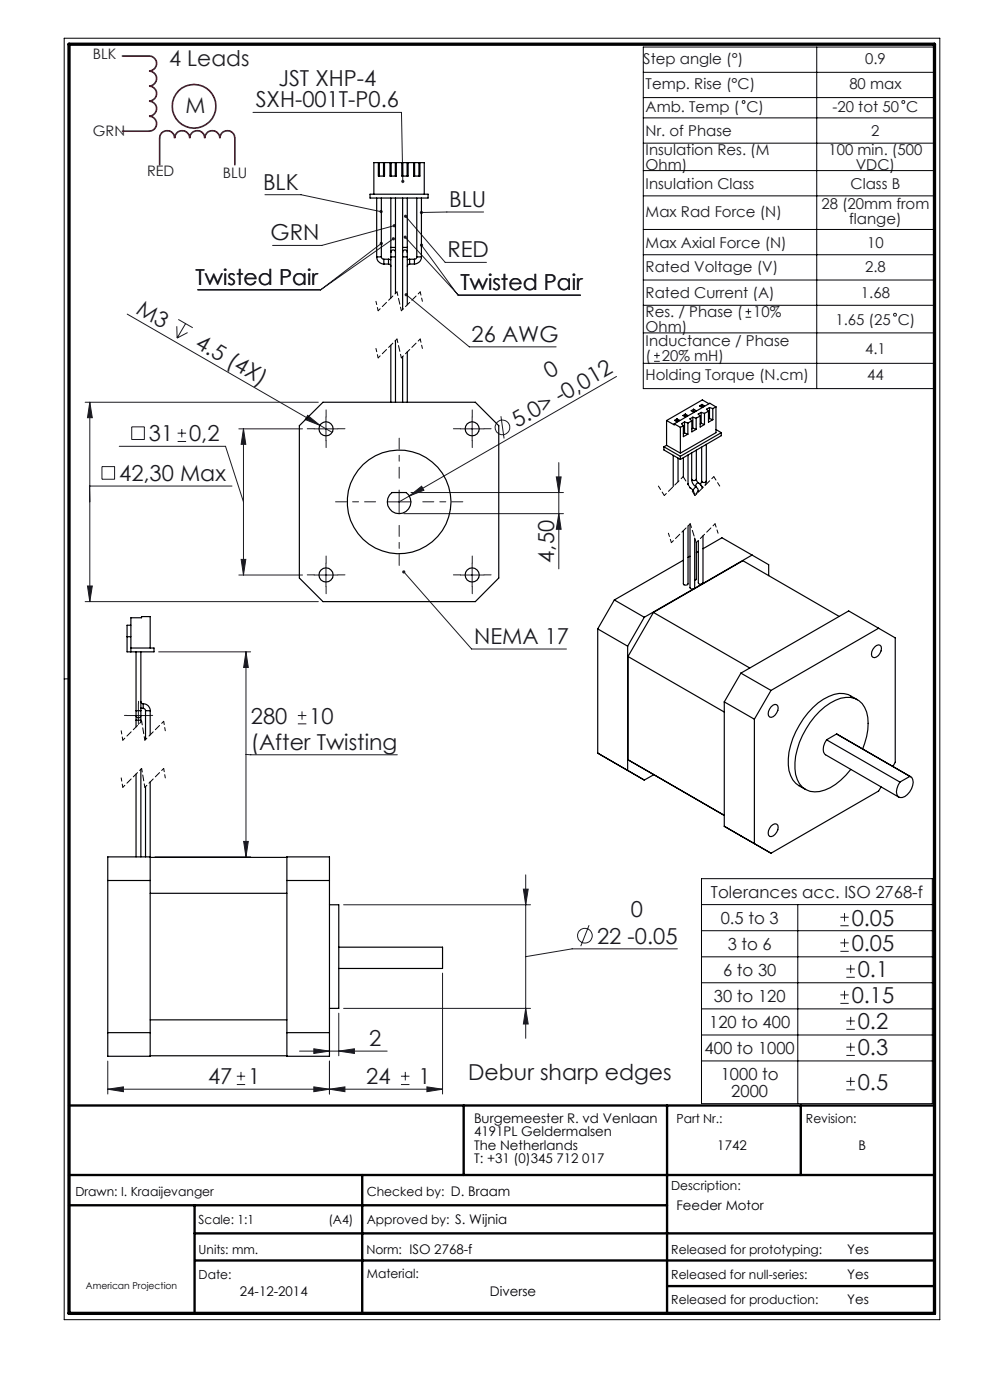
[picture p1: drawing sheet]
<svg xmlns="http://www.w3.org/2000/svg" width="210mm" height="297mm" viewBox="0 0 210 297" stroke-linecap="round" stroke-linejoin="round" font-family="sans-serif">
<g fill="none" stroke="#000" stroke-width=".21">
<path d="M13.6 8.1h185.8v271.9h-185.8zM136.5 10h61.6v72.4h-61.6zM136.5 15.3h61.6M173.2 10v72.4M136.5 20.7h61.6M136.5 25h61.6M136.5 30.4h61.6M136.5 36.2h61.6M136.5 41.6h61.6M136.5 48.7h61.6M136.5 54h61.6M136.5 59.4h61.6"/>
<path d="M136.5 64.8h61.6M136.5 70.6h61.6M136.5 77.1h61.6M14.6 144h-1M148.8 186.4h49v47.7h-49zM148.8 191.9h49M148.8 197.4h49M169.2 191.9v42.2M148.8 203h49M148.8 208.5h49M148.8 214h49M148.8 219.6h49"/>
<path d="M148.8 225.1h49"/>
</g>
<path d="M14.6 234.5h183.6M98.4 234.5v14.8M141.5 234.5v44.1M169.9 234.5v14.8M14.6 249.3h183.6M14.6 255.7h126.9M41.3 255.7v22.9M76.8 249.3v29.3M41.3 261.7h156.9M41.4 267.4h156.8M141.5 272.8h56.7" fill="none" stroke="#000" stroke-width=".5"/>
<path d="M14.6 9.4h183.6v269.2h-183.6z" fill="none" stroke="#000" stroke-width=".7"/>
<g fill="none" stroke="#191924" stroke-width=".21">
<path d="M53.7 23.8h31.5l.2 14.7M56.2 41.3h7.7l16.9 3.6M80.9 51.6l-12.9 9.9M83.4 50.7l-15.4 10.8M83.6 47.9l-15.3 4.2h-10.5M85.9 50.3l11.3 12.2h25.9M86 45.9l8.4 9.8h8.8M89.4 52l7.8 10.7h25.9M102.6 45l-13.2 .1M27 66.6l43.4 25.1M37.5 69.2l.1 2.5M37.8 67.8l3.1 1.7"/>
<path d="M39.4 68.6l-1.8 3.1M39.8 70.6l-2.2 1.1M41.9 61.5h26.1M86.1 62.5l13.5 11.1h18.4M130.8 79.9l-44 25.3M138.7 76.7h1.2M138.7 75.4h1.2M139.3 74.8v1.2M158.2 67.3h1.1M158.2 66.1h1.1M158.7 65.5v1.2M18.1 85.3h49.4"/>
<path d="M19.1 85.3l.5 3.3h-1zM19.1 85.3v42.3M21.6 99h2.7v2.7h-2.7zM25.3 94.7h22.5l3.8 11.8M27.9 90.6h2.7v2.6h-2.7zM37.7 93.7h1.8M37.7 91.9h1.8M38.6 91v1.8M50.7 91h13.5M51.6 91l.5 3.3h-.9zM51.6 91v31M65.3 88.1l2.6 2.1-3.2-1.2z"/>
<path d="M66.6 91h5M69.1 88.5v5M97.6 91h5.1M100.2 88.5v5M106.3 88.3l.6 4.7M118.5 98.1v22.6M49.2 103.1h-30.2l.1 3.4M51.2 118.7h.9l-.5 3.3zM69.1 119.5v5M82.2 106.5h5M84.7 104v5M85.7 109h33.8"/>
<path d="M86.8 105.2l2.6-2.1 .5 .9zM86.8 105.2l-2.1 1.3M87.2 104.5h32.3M100.2 119.5v5M118 101.2h1l-.5 3.3zM118.5 109l.5 3.3h-1zM18.1 127.6h49.4M18.6 124.3h1l-.5 3.3zM33.7 138.3h19.5M50.7 122h13.5M52.2 138.3l.5 3.3h-1zM52.2 138.3v43.5"/>
<path d="M66.6 122h5M85.7 121.3l14.3 16.4h20.2M97.6 122h5.1M26.9 151.8h5M29.4 149.3v4.4M63.2 153.6h1.8M63.2 151.8h1.8M64.1 150.9v1.8M51.7 178.5h1l-.5 3.3zM52.2 160.1h32.1M32.9 181.8h20.3M72.9 191.9h39.6"/>
<path d="M111 188.6h1l-.5 3.3zM111.5 185.6v34.7M125 196.3l-1.8 4.4M178.3 196.4h1.7M178.3 194.6h1.7M179.1 193.7v1.8M179.1 199.1v1.8M71.9 214.9v9.1M72.9 213.9h39.6M93.9 206.4v25.7M111.5 213.9l.5 3.3h-1zM143.7 201.3h-22.3l-9.9 1.6"/>
<path d="M178.3 201.8h1.7M178.3 200h1.7M178.3 212.9h1.7M178.3 211.1h1.7M179.1 210.2v1.8M179.5 207.3h1.8M179.5 205.6h1.8M179.5 218.4h1.8M179.5 216.6h1.8M180.4 204.7v1.7M180.4 215.7v1.8M22.9 231.1l3.3-.5v1z"/>
<path d="M22.9 225.1v7M50.2 230.1h1.8M50.2 228.3h1.8M51.1 227.4v1.8M63.5 223h18.6M66.6 230.6l3.3 .5-3.3 .5zM66.6 222.5l3.3 .5-3.3 .5zM69.9 231.1l3.3-.5v1zM69.9 225.1v7M71.9 223l3.3-.5v1zM85.1 230.1h1.8M85.1 228.3h1.8"/>
<path d="M86 227.4v1.8M90.6 230.6l3.3 .5-3.3 .5zM93.9 231.1h-71M179.5 223.9h1.8M179.5 222.1h1.8M179.5 231.2h1.8M179.5 229.4h1.8M180.4 221.2v1.8M180.4 228.5v1.8"/>
<circle cx="157.7" cy="21.6" r=".31"/>
<circle cx="191.6" cy="21.6" r=".31"/>
<circle cx="189.8" cy="66.8" r=".31"/>
<circle cx="106.6" cy="90.7" r="1.55"/>
<circle cx="124.1" cy="198.5" r="1.55"/>
</g>
<g fill="none" stroke="#640720" stroke-width=".35">
<path d="M26 11.9h5.6a1.59 1.59 0 0 1 1.6 1.6 1.59 1.59 0 0 1-1.6 1.6 1.61 1.61 0 0 1 1.6 1.6 1.61 1.61 0 0 1-1.6 1.6 1.59 1.59 0 0 1 1.6 1.6 1.59 1.59 0 0 1-1.6 1.5 1.61 1.61 0 0 1 1.6 1.7 1.61 1.61 0 0 1-1.6 1.6 1.59 1.59 0 0 1 1.6 1.5 1.59 1.59 0 0 1-1.6 1.6h-5.6M33.9 35v-5.7a1.59 1.59 0 0 1 1.6-1.6 1.59 1.59 0 0 1 1.5 1.6 1.61 1.61 0 0 1 1.6-1.6 1.61 1.61 0 0 1 1.7 1.6 1.59 1.59 0 0 1 1.5-1.6 1.59 1.59 0 0 1 1.6 1.6 1.61 1.61 0 0 1 1.6-1.6 1.61 1.61 0 0 1 1.6 1.6 1.59 1.59 0 0 1 1.6-1.6 1.59 1.59 0 0 1 1.6 1.6v5.7"/>
<circle cx="41.2" cy="22.5" r="4.6"/>
</g>
<path d="M80.2 75.9l-.5-2M80.2 65.9l-.5-2M89.6 73.9l-.5-2M89.6 63.9l-.5-2M26 157l-.3-2M35.1 155l-.4-2M26 167l-.3-2M35.1 165l-.4-2" fill="none" stroke="#000" stroke-width=".21" stroke-dasharray="1.3 .6" stroke-dashoffset=".6"/>
<path d="M84.2 71.9l-4 4M84.2 61.9l-4 4M89.1 71.9l-4 4M89.1 61.9l-4 4M144.9 101.1l-4 4M146.4 111.1l-4 4M151.4 101.1l-4 4M151.7 111.1l-4 4M30 153l-4 4M34.7 153l-4 4M30 163l-4 4M34.7 163l-4 4" fill="none" stroke="#000" stroke-width=".21" stroke-dasharray="1.3 .6" stroke-dashoffset=".7"/>
<path d="M85.1 75.9l-.9-4M85.1 65.9l-.9-4M142.4 115.1l-.6-2M152.3 113.1l-.6-2M30.7 157l-.7-4M30.7 167l-.7-4" fill="none" stroke="#000" stroke-width=".21" stroke-dasharray="1.3 .6" stroke-dashoffset=".5"/>
<path d="M140.9 105.1l-1.2-2M147.7 115.1l-1.3-4M152.7 103.1l-1.3-2" fill="none" stroke="#000" stroke-width=".21" stroke-dasharray="1.3 .6" stroke-dashoffset=".4"/>
<path d="M147.4 105.1l-2.5-4" fill="none" stroke="#000" stroke-width=".21" stroke-dasharray="1.3 .6" stroke-dashoffset=".2"/>
<g fill="none" stroke="#191924" stroke-width=".21" stroke-dasharray="15.2 1.3 1.3 1.3">
<path d="M66.7 91h-1.5M69.2 88.5v-1.5M69.2 93.5v1.5M71.7 91h1.5M97.7 91h-1.5M100.2 88.5v-1.5M100.2 93.5v1.5M102.7 91h1.5M69.2 119.5v-1.5M100.2 119.5v-1.5M66.7 122h-1.5M69.2 124.5v1.5"/>
<path d="M71.7 122h1.5M97.7 122h-1.5M100.2 124.5v1.5M102.7 122h1.5M26.9 151.8h-.5M29.4 149.3v-.5M31.9 151.8h.5"/>
</g>
<path d="M79.7 106.5h-8.5M84.7 101.5v-8.5M84.7 111.5v8.5M89.7 106.5h8.5" fill="none" stroke="#191924" stroke-width=".21" stroke-dasharray="15.2 1.3 1.3 1.3" stroke-dashoffset="12.9"/>
<path d="M147.6 104.7l-.4 .2" fill="none" stroke="#808080" stroke-width=".25"/>
<g fill="#191924">
<path d="M65.3 88.1l2.6 2.1-3.2-1.2z"/>
<path d="M86.8 105.2l2.6-2.1 .5 .9z"/>
<path d="M85.2 38.2a.36 .36 0 0 0-.1 .4 .36 .36 0 0 0 .3 .2v-.3v.3h.2a.34 .34 0 0 0 .1-.5 .34 .34 0 0 0-.5-.1zM80.6 44.6a.34 .34 0 0 0 .1 .6 .34 .34 0 0 0 .5-.2l-.4-.1 .4 .1v-.2a.35 .35 0 0 0-.6-.2zM83.4 47.6a.33 .33 0 0 0 .1 .6 .33 .33 0 0 0 .5-.4l-.4 .1 .4-.1a.32 .32 0 0 0-.6-.2zM85.8 45.6a.35 .35 0 0 0 0 .6 .35 .35 0 0 0 .5-.3 .35 .35 0 0 0-.4-.3l.1 .3zM89.2 44.8l-.2 .3h.4h-.4a.35 .35 0 0 0 .4 .3 .35 .35 0 0 0 .3-.4 .35 .35 0 0 0-.5-.2zM85.7 50.1a.34 .34 0 0 0 0 .5 .34 .34 0 0 0 .6-.2 .34 .34 0 0 0-.5-.4l.1 .3zM89.1 51.8a.35 .35 0 0 0 .2 .5 .35 .35 0 0 0 .5-.3 .35 .35 0 0 0-.5-.3l.1 .3zM80.7 51.4a.34 .34 0 0 0-.1 .4 .34 .34 0 0 0 .5 .1 .34 .34 0 0 0 0-.5l-.2 .2 .2-.2zM83.2 50.4a.35 .35 0 0 0 0 .5 .35 .35 0 0 0 .4 0 .35 .35 0 0 0 .1-.4l-.3 .2 .3-.2-.1-.2zM85.9 62.3a.35 .35 0 0 0 .2 .5 .35 .35 0 0 0 .4-.3 .35 .35 0 0 0-.5-.3l-.1 .1 .2 .2zM85.4 121.1a.34 .34 0 0 0 .2 .6 .34 .34 0 0 0 .4-.4 .34 .34 0 0 0-.6-.2l.3 .2z"/>
<path d="M90.6 230.6l3.3 .5-3.3 .5zM69.9 231.1l3.3-.5v1z"/>
<path d="M22.9 231.1l3.3-.5v1zM66.6 230.6l3.3 .5-3.3 .5zM111 188.6h1l-.5 3.3zM111.5 213.9l.5 3.3h-1zM51.7 178.5h1l-.5 3.3zM52.2 138.3l.5 3.3h-1zM66.6 222.5l3.3 .5-3.3 .5zM71.9 223l3.3-.5v1zM51.6 91l.5 3.3h-.9zM51.2 118.7h.9l-.5 3.3zM19.1 85.3l.5 3.3h-1zM18.6 124.3h1l-.5 3.3z"/>
<path d="M118.5 109l.5 3.3h-1zM118 101.2h1l-.5 3.3z"/>
</g>
<g fill="none" stroke="#000" stroke-width=".25">
<path d="M80.3 34.5v2.9h1.3v-2.9M80.5 34.5v2.9M81.4 34.5v2.9M82.7 34.5v2.9h1.4v-2.9M83 34.5v2.9M83.9 34.5v2.9M85.2 34.5v2.9h1.4v-2.9M85.4 34.5v2.9M86.4 34.5v2.9M87.7 34.5v2.9h1.4v-2.9M87.9 34.5v2.9M88.9 34.5v2.9"/>
<path d="M78.5 41.2h12.3v.8h-12.3zM79.3 41.2v-6.7h10.7v6.7M79.9 54.5a1.57 1.57 0 0 0 1.5 1.5M79.9 54.5h1M79.9 42v12.5M80.9 54.5l.2 .4 .3 .1M80.9 42v12.5M81.4 55v1M81.4 55h1M81.4 56h1M82.4 56l.4 .2 .1 .3M82.4 55l.5 .1"/>
<path d="M82.4 55v1M82.9 53.5v1M82.9 52.5v1M82.9 53.5a.49 .49 0 0 1 .5-.5 .49 .49 0 0 1 .5 .5M82.9 54.5h1M82.9 52.5h1M82.9 42v10.5M82.9 54.5v8.7M83.9 53.5v1M83.9 52.5v1M83.9 42v10.5M83.9 54.5v7.7"/>
<path d="M85.4 53.5v1M85.4 52.5v1M85.4 53.5a.49 .49 0 0 1 .5-.5 .49 .49 0 0 1 .5 .5M85.4 54.5h1M85.4 52.5h1M85.4 42v10.5M85.4 54.5v11.1M86.4 53.5v1M86.4 52.5v1M86.4 42v10.5M86.4 54.5v10.2M86.9 56l-.4 .2-.1 .3"/>
<path d="M86.9 55l-.5 .1M86.9 55v1M86.9 55h1M86.9 56h1M87.9 55v1M88.4 54.5l-.1 .4-.4 .1M88.4 54.5h1M88.4 42v12.5M89.4 54.5a1.51 1.51 0 0 1-1.5 1.5M89.4 42v12.5M82.9 73.2v12.1M83.9 72.2v13.1"/>
<path d="M85.4 75.7v9.6M86.4 74.6v10.7M63.5 90.3l5-5h32.3l5 5v32.3l-5 5h-32.3l-5-5zM140.8 94.8v.7l3.5 2M140.8 94.8l3.5 2M141.4 94.5l2.9 1.6M141.4 89.2v5.3M141.4 89.2l1.6 .9v-.2M141.4 94.5l-.6 .3M142.8 96.6v6.6M143 89.9l1.3 .8M143.1 89.2l.5-.3 .5 .3-.5 .3z"/>
<path d="M143.6 89.3l-.2 .1M143.6 89.3l.2 .1M143.6 88.9v.4M143.8 97.2v5M144.3 90.7v5.4M144.3 96.8v.7M144.9 88.2l.5-.4 .5 .4-.5 .2zM145 90.3v2.3l.9-.5M145 97.1v4.1M145 90.3l-.7 .4M145.2 89.5l.7 .2M145.2 89.5l-.6 .4 .4 .4"/>
<path d="M145.2 89.5v2.4M145.2 91.9l-.2 .1M145.2 91.9l.7 .2M145.4 88.3h-.2M145.4 88.3h.2M145.4 87.8v.5M145.9 89.7v2.4M145.9 96.5v6.2M146.6 87.1l.5-.3 .6 .3-.6 .3zM146.7 96.1v5.6M146.8 89.3v2.3l.9-.5M146.8 89.3l-.9 .4"/>
<path d="M147 88.5l-.7 .4 .5 .4M147 88.5l.7 .2M147 88.5v2.3M147 90.8l-.2 .2M147 90.8l.7 .3M147.1 87.2l-.1 .1M147.1 87.2l.2 .1M147.1 86.8v.4M147.7 88.7v2.4M147.7 95.5v6.2M148.4 86.1l.5-.3 .5 .3-.5 .3zM148.5 88.3l-.8 .4"/>
<path d="M148.5 88.3v2.3l.9-.5M148.7 87.5l.7 .2M148.7 87.5l-.6 .3 .4 .5M148.7 87.5v2.3M148.7 89.8l-.2 .2M148.7 89.8l.7 .3M148.8 94.9v7.2M148.9 86.2l-.2 .1M148.9 86.2l.2 .1M148.9 85.8v.4M149.4 87.7v2.4M149.8 94.3v7.8"/>
<path d="M150.3 87.2l-.9 .5M150.3 87.2v2.4l.9-.6M150.4 85.7l-1.4-.9-7.6 4.4M150.5 86.5l.7 .2M150.5 86.5l-.6 .3 .4 .4M150.5 86.5v2.3M150.5 88.8l-.2 .1M150.5 88.8l.7 .2M151.2 86.7v2.3M151.9 86.3l-1.3-.8-7.6 4.4M151.9 86.3l-.7 .4M151.9 86.3v5.5l-7.6 4.3"/>
<path d="M151.9 91.1l1.1 .7M153 91.8l-8.7 5M153 91.8v.6l-8.7 5.1M82.6 105l.5-.5h3a2.5 2.5 0 0 1 .5 3.5 2.5 2.5 0 0 1-3.4 .5 2.5 2.5 0 0 1-.6-3.5zM145 118.8l-14.7 8.5M145.9 102.7l.1 .1M145.9 111.6v12.3a.57 .57 0 0 1-.9 0v-11.3M145.9 102.7v.1M146.3 103.4l.1 .1M146.4 111.2v13.5l.2 .3 .6-.1M146.4 103.5h.1M146.4 118l-.5 .2"/>
<path d="M146.4 103.5a2.01 2.01 0 0 1 1 1.6M146.7 101.7a1.9 1.9 0 0 0 1 1.6M146.7 101.7a.57 .57 0 0 0 1 0M147.4 114.2v10.5l-.2 .2M147.7 103.3l.3 .3 .1 .5M147.7 103.3l-.7 .7M147.7 101.7l.1 .4 .4 .3M147.7 115.1v7.7l-.3 .3M148.1 104.2l-.4 .6M148.1 104.1l.1 .2M148.1 104.1v.3M148.1 117l-.4 .2"/>
<path d="M148.2 102.4l.4 .4 .4 .7M148.2 102.4a.58 .58 0 0 0-.5 .9M148.6 102.9l.4 .5M148.8 102.1l-.3 .6M148.8 102.1a.54 .54 0 0 0 .5 .3 .54 .54 0 0 0 .5-.3M149.1 113.7v9.9a.57 .57 0 0 1-1 0v-8.9M149.1 116.4l4-2.3 6.4 3.7M149.8 102.1l-.3 .9M159.5 117.8l-12.3 7.1M159.5 117.8l3.6 2v2.3M27 135.1h.8M27.8 132.6h-.8v5.7h5.7v-.8h-4.9"/>
<path d="M28.9 138.3v12.5M29.9 138.3v12.5M31.9 137.5v-6.7h-1.9v.3h-2.2v7.2M126.8 133.4v26.4l9.9 5.7 2-1.1M126.8 133.4l6.3 3.7M130.3 127.3l-3.5 6.1M130.3 127.3l6.4 3.6M133.1 137.1v26.3M133.2 139.3l20.4 11.8M133.2 139.3v21.9M136.7 130.9l-3.6 6.2M138.6 129.9l-5.4 9.4"/>
<path d="M138.6 129.9l20.4 11.8M138.6 129.9l19-10.9 20.4 11.8M147.2 124.9l-10.5 6M185.5 137.3l.4-.4h.8a1.49 1.49 0 0 1-.4 2.2l-.8 .4-.3-.1a1.46 1.46 0 0 1 .3-2.1zM186.4 133.3l-22.9 13.2M28.9 150.8v1M28.9 151.8v1M28.9 151.8a.51 .51 0 0 0 .5 .5 .51 .51 0 0 0 .5-.5M28.9 150.8h1M28.9 152.8h1M28.9 152.8v1.4M29.9 150.8v1"/>
<path d="M29.9 151.8v1M29.9 148.8l.1 .3 .4 .2M29.9 150.2l.5 .1M29.9 152.8v.4M30.4 150.3l.3 .1 .2 .4M30.4 149.3a1.45 1.45 0 0 1 1.5 1.5M30.4 149.3v1M30.9 150.8h1M30.9 150.8v6.1M31.9 150.8v5.1M153.6 148.9l6.4 3.7M153.6 148.9v26.4"/>
<path d="M157.2 142.8l22.8-13.2 9.9 5.7v26.4l-.5 .9M157.2 142.8l6.3 3.7M157.2 142.8l-3.6 6.1M160 152.6v26.4M163.5 146.5l-3.5 6.1M163.6 149.9l.4-.3 .7-.1a1.78 1.78 0 0 1-1.1 2.7l-.3-.1a1.49 1.49 0 0 1 .3-2.2zM175.3 156.9a2.35 2.35 0 0 0-.2 3.2l15.6 9M175.3 156.9l15.6 9M177.4 155.7l15.8 9.1M177.4 155.7l.2 .1M177.4 155.7l-2.1 1.2M181.9 148.4a5.3 5.3 0 0 0-6.1-.7 16.4 16.4 0 0 0-8.1 10.4 9.2 9.2 0 0 0 .5 7.3l.6 .8 2.1 1.3"/>
<path d="M183 158.9a11.3 11.3 0 0 0 .4-8.8 4.1 4.1 0 0 0-5.1-2 14.7 14.7 0 0 0-8.1 7.9 12.4 12.4 0 0 0-1.1 9.4 4.2 4.2 0 0 0 5.9 2.2 13.6 13.6 0 0 0 5.5-4.4M28.9 164.2v17.6M29.9 163.2v18.6M30.9 166.9v14.9M31.9 165.9v58.2h-9v-42.3h9M133.2 161.2l20.4 11.8M133.2 161.2l5.4 3.1M153.6 175.3l9.9 5.7M153.6 175.3l6.4 3.7M160 179l3.5 2M163.6 175.2l.8-.4h.3a1.46 1.46 0 0 1-.3 2.2l-.4 .3-.7 .1a1.54 1.54 0 0 1 .3-2.2zM186.9 166.9l-.5 .9-22.9 13.2"/>
<path d="M190.9 165.9l2.1-1.2a1.45 1.45 0 0 1 .6 1.9 3 3 0 0 1-2.7 2.6 1.4 1.4 0 0 1-.6-1.9zM22.9 186.8h9M31.9 189.5h29M31.9 181.9h29M60.9 186.8h9M60.9 181.8h9v42.3h-9zM69.9 191.9h2v22h-2M22.9 219.1h9M31.9 216.4h29M60.9 219.1h9M71.9 200.9h22v4.6h-22M31.9 224h29"/>
<circle cx="69.2" cy="91" r="1.51"/>
<circle cx="100.2" cy="91" r="1.5"/>
<circle cx="84.6" cy="106.5" r="11"/>
<circle cx="69.2" cy="122" r="1.51"/>
<circle cx="100.2" cy="122" r="1.5"/>
</g>
<g font-size="4.7" fill="#191924">
<text x="54.2" y="22.8">SXH-001T-P0.6</text>
<text x="59.1" y="18.3">JST XHP-4</text>
<text x="55.8" y="40.2">BLK</text>
<text x="95.3" y="43.9">BLU</text>
<text x="57.4" y="51">GRN</text>
<text x="94.9" y="54.6">RED</text>
<text x="41.5" y="60.4">Twisted Pair</text>
<text x="97.7" y="61.5">Twisted Pair</text>
<text x="28.7" y="66.3" transform="rotate(30 28.7 66.3)">M3</text>
<text x="41.2" y="73.6" transform="rotate(30 41.2 73.6)">4.5 (4X)</text>
<text x="100" y="72.5">26 AWG</text>
<text x="116.6" y="80.4" transform="rotate(-30 116.6 80.4)">0</text>
<text x="31.6" y="93.6">31</text>
<text x="40.1" y="93.6">0,2</text>
<text x="109.7" y="90.9" transform="rotate(-30 109.7 90.9)">5.0&gt; -0,012</text>
<text x="25.3" y="102">42,30 Max</text>
<text x="117.5" y="119.4" transform="rotate(-90 117.5 119.4)">4,50</text>
<text x="100.6" y="136.6">NEMA 17</text>
<text x="53.2" y="153.5">280</text>
<text x="65.6" y="153.5">10</text>
<text x="53.2" y="159.1">(After Twisting</text>
<text x="133.8" y="194.6">0</text>
<text x="180.7" y="196.3">0.05</text>
<text x="126.7" y="200.2">22 -0.05</text>
<text x="180.7" y="201.8">0.05</text>
<text x="182" y="207.3">0.1</text>
<text x="180.7" y="212.8">0.15</text>
<text x="78.3" y="222">2</text>
<text x="182" y="218.4">0.2</text>
<text x="182" y="223.9">0.3</text>
<text x="44.1" y="230">47</text>
<text x="52.7" y="230">1</text>
<text x="77.7" y="230">24</text>
<text x="88.8" y="230">1</text>
<text x="99.3" y="229.2">Debur sharp edges</text>
<text x="182" y="231.2">0.5</text>
</g>
<g font-size="4.6" fill="#231f20">
<text x="35.9" y="14.1">4 Leads</text>
<text x="39.4" y="24.1">M</text>
</g>
<g font-size="3.5" fill="#191924">
<text x="150.8" y="190.5">Tolerances acc. ISO 2768-f</text>
<text x="152.9" y="196">0.5 to 3</text>
<text x="154.4" y="201.5">3 to 6</text>
<text x="153.4" y="207">6 to 30</text>
<text x="151.4" y="212.6">30 to 120</text>
<text x="150.4" y="218.1">120 to 400</text>
<text x="149.5" y="223.6">400 to 1000</text>
<text x="152.9" y="229.2">1000 to</text>
<text x="155.1" y="232.7">2000</text>
</g>
<g font-size="3.2" fill="#191924">
<text x="136.5" y="13.5">Step angle (°)</text>
<text x="183.5" y="13.5">0.9</text>
<text x="137" y="18.9">Temp. Rise (°C)</text>
<text x="137" y="23.7">Amb. Temp ( C)</text>
<text x="176.6" y="23.7">-20 tot 50 C</text>
<text x="180.2" y="18.9">80 max</text>
<text x="137" y="28.9">Nr. of Phase</text>
<text x="184.8" y="28.9">2</text>
<text x="137" y="32.9">Insulation Res. (M</text>
<text x="175.7" y="32.9">100 min. (500</text>
<text x="137" y="36.1">Ohm)</text>
<text x="137" y="40.1">Insulation Class</text>
<text x="180.4" y="40.1">Class B</text>
<text x="181.5" y="36.1">VDC)</text>
<text x="137" y="46">Max Rad Force (N)</text>
<text x="174.2" y="44.4">28 (20mm from</text>
<text x="180.1" y="47.6">flange)</text>
<text x="137" y="52.5">Max Axial Force (N)</text>
<text x="183.9" y="52.5">10</text>
<text x="137" y="57.6">Rated Voltage (V)</text>
<text x="183.5" y="57.6">2.8</text>
<text x="137" y="63.3">Rated Current (A)</text>
<text x="182.6" y="63.3">1.68</text>
<text x="137" y="70.5">Ohm)</text>
<text x="137" y="67.3">Res. / Phase (</text>
<text x="159.8" y="67.3">10%</text>
<text x="177.2" y="68.9">1.65 (25 C)</text>
<text x="137" y="73.4">Inductance / Phase</text>
<text x="137" y="76.6">(</text>
<text x="140.4" y="76.6">20% mH)</text>
<text x="183.5" y="75">4.1</text>
<text x="137" y="80.6">Holding Torque (N.cm)</text>
<text x="183.9" y="80.6">44</text>
</g>
<g font-size="3.1" fill="#231f20">
<text x="19.7" y="12.6">BLK</text>
<text x="19.7" y="28.8">GRN</text>
<text x="31.2" y="37.4">RED</text>
<text x="47.3" y="37.7">BLU</text>
</g>
<g font-size="2.8">
<text x="100.5" y="238.2">Burgemeester R. vd Venlaan</text>
<text x="100.5" y="241.1">4191PL Geldermalsen</text>
<text x="100.5" y="243.9">The Netherlands</text>
<text x="152.2" y="243.9">1742</text>
<text x="182.1" y="243.9">B</text>
<text x="100.5" y="246.7">T: +31 (0)345 712 017</text>
<text x="143.5" y="256.7">Feeder Motor</text>
<text x="179.7" y="266">Yes</text>
<text x="50.9" y="275">24-12-2014</text>
<text x="103.9" y="275">Diverse</text>
<text x="179.7" y="271.4">Yes</text>
<text x="179.7" y="276.6">Yes</text>
</g>
<g font-size="2.7">
<text x="143.5" y="238.2">Part Nr.:</text>
<text x="171" y="238.2">Revision:</text>
<text x="16" y="253.7">Drawn: I. Kraaijevanger</text>
<text x="77.8" y="253.7">Checked by: D. Braam</text>
<text x="142.4" y="252.5">Description:</text>
<text x="42.1" y="259.7">Scale: 1:1</text>
<text x="69.7" y="259.7">(A4)</text>
<text x="77.8" y="259.7">Approved by: S. Wijnia</text>
<text x="42.1" y="266">Units: mm.</text>
<text x="77.7" y="266">Norm: ISO 2768-f</text>
<text x="142.4" y="266">Released for prototyping:</text>
<text x="42.1" y="271.3">Date:</text>
<text x="77.8" y="271">Material:</text>
<text x="142.4" y="271.3">Released for null-series:</text>
<text x="142.4" y="276.6">Released for production:</text>
</g>
<text font-size="2" x="18.2" y="273.4">American Projection</text>
</svg>
